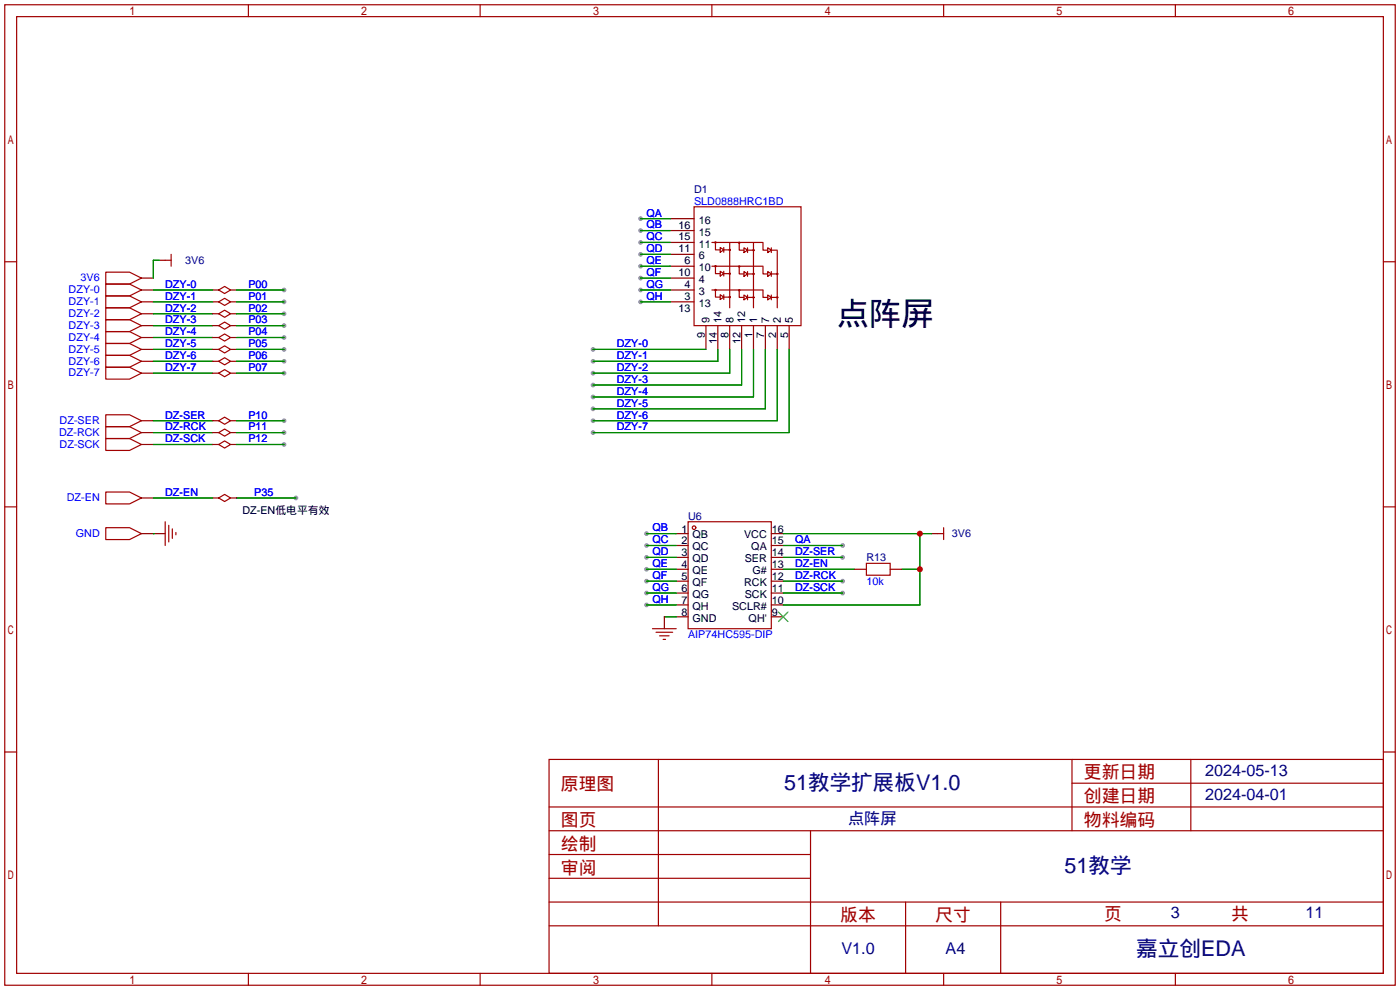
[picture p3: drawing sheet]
<svg xmlns="http://www.w3.org/2000/svg" width="299mm" height="212mm" viewBox="0 0 299 212" stroke-linecap="round" stroke-linejoin="round" font-family="sans-serif">
<g fill="#999">
<circle cx="136.9" cy="46.7" r=".51"/>
<circle cx="136.9" cy="49.3" r=".51"/>
<circle cx="136.9" cy="51.8" r=".51"/>
<circle cx="136.9" cy="54.4" r=".51"/>
<circle cx="136.9" cy="56.9" r=".51"/>
<circle cx="136.9" cy="59.4" r=".51"/>
<circle cx="136.9" cy="62" r=".51"/>
<circle cx="136.9" cy="64.5" r=".51"/>
<circle cx="126.7" cy="74.7" r=".51"/>
<circle cx="138.2" cy="114" r=".51"/>
<circle cx="138.2" cy="116.6" r=".51"/>
<circle cx="138.2" cy="119.1" r=".51"/>
<circle cx="138.2" cy="121.7" r=".51"/>
<circle cx="138.2" cy="124.2" r=".51"/>
<circle cx="138.2" cy="126.7" r=".51"/>
<circle cx="138.2" cy="129.3" r=".51"/>
<circle cx="180.1" cy="116.6" r=".51"/>
<circle cx="180.1" cy="119.1" r=".51"/>
<circle cx="180.1" cy="124.2" r=".51"/>
<circle cx="180.1" cy="126.7" r=".51"/>
<circle cx="60.7" cy="62" r=".51"/>
<circle cx="60.7" cy="64.5" r=".51"/>
<circle cx="60.7" cy="67.1" r=".51"/>
<circle cx="60.7" cy="69.6" r=".51"/>
<circle cx="60.7" cy="72.1" r=".51"/>
<circle cx="60.7" cy="74.7" r=".51"/>
<circle cx="60.7" cy="77.2" r=".51"/>
<circle cx="60.7" cy="79.8" r=".51"/>
<circle cx="126.7" cy="77.2" r=".51"/>
<circle cx="126.7" cy="79.8" r=".51"/>
<circle cx="126.7" cy="82.3" r=".51"/>
<circle cx="126.7" cy="84.8" r=".51"/>
<circle cx="126.7" cy="87.4" r=".51"/>
<circle cx="126.7" cy="89.9" r=".51"/>
<circle cx="126.7" cy="92.5" r=".51"/>
<circle cx="63.2" cy="106.4" r=".51"/>
<circle cx="60.7" cy="89.9" r=".51"/>
<circle cx="60.7" cy="92.5" r=".51"/>
<circle cx="60.7" cy="95" r=".51"/>
</g>
<g fill="none" stroke="#a10000" stroke-width=".25">
<path d="M1 1h297.2v209.6h-297.2zM3.6 3.6h292.1v204.4h-292.1zM53.1 1v2.6M102.6 1v2.6M152.1 1v2.6M201.7 1v2.6M251.2 1v2.6M1 55.9h2.6M22.6 58.2h5.1l2.5 1.2-2.5 1.3h-5.1zM35.3 55.6h1.3M36.6 54.4v2.5M148.3 44.2h22.9v25.4h-22.9z"/>
<path d="M152.1 56.9h11M152.1 51.8h11M152.9 57v1.5h1M152.9 51.9v1.5h1M153.9 58l.8 .5-.8 .5zM153.9 52.9l.8 .5-.8 .5zM154.7 52.9v1M154.7 58v1M154.7 58.5h1.3M154.7 53.4h1.3M156 51.8v14M158 57v1.5h1"/>
<path d="M158 51.9v1.6h1M159 58l.8 .5-.8 .6zM159 53l.8 .5-.8 .5zM159.8 53v1M159.8 58v1.1M159.8 58.5h1.2M159.8 53.5h1.2M161 51.8v14M163.1 57v1.5h1M163.1 51.9v1.6h1M164.1 58l.7 .5-.7 .6zM164.1 53l.7 .5-.7 .5z"/>
<path d="M164.8 58.5h1.3M164.8 53.5h1.3M164.8 53v1M164.8 58v1.1M166.1 53.6v12.2M295.7 55.9h2.5M22.6 60.7h5.1l2.5 1.3-2.5 1.2h-5.1zM22.6 63.2h5.1l2.5 1.3-2.5 1.3h-5.1zM22.6 65.8h5.1l2.5 1.3-2.5 1.2h-5.1zM22.6 68.3h5.1l2.5 1.3-2.5 1.3h-5.1zM22.6 70.9h5.1l2.5 1.2-2.5 1.3h-5.1zM22.6 73.4h5.1l2.5 1.3-2.5 1.2h-5.1z"/>
<path d="M22.6 75.9h5.1l2.5 1.3-2.5 1.3h-5.1zM22.6 78.5h5.1l2.5 1.3-2.5 1.2h-5.1zM46.7 62l1.3-.8 1.3 .8-1.3 .7zM46.7 64.5l1.3-.7 1.3 .7-1.3 .8zM46.7 67.1l1.3-.8 1.3 .8-1.3 .7zM46.7 69.6l1.3-.8 1.3 .8-1.3 .8zM46.7 72.1l1.3-.7 1.3 .7-1.3 .8zM46.7 74.7l1.3-.8 1.3 .8-1.3 .7zM46.7 77.2l1.3-.7 1.3 .7-1.3 .8zM46.7 79.8l1.3-.8 1.3 .8-1.3 .7zM152.1 62h11M152.9 62v1.5h1"/>
<path d="M153.9 63l.8 .5-.8 .5zM154.7 63v1M154.7 63.5h1.3M158 62v1.6h1M159 63.1l.8 .5-.8 .5zM159.8 63.1v1M159.8 63.6h1.2M163.1 62v1.6h1M164.1 63.1l.7 .5-.7 .5zM164.8 63.6h1.3M164.8 63.1v1M22.6 88.6h5.1l2.5 1.3-2.5 1.3h-5.1z"/>
<path d="M22.6 91.2h5.1l2.5 1.3-2.5 1.2h-5.1zM22.6 93.7h5.1l2.5 1.3-2.5 1.3h-5.1zM46.7 89.9l1.3-.7 1.3 .7-1.3 .8zM46.7 92.5l1.3-.8 1.3 .8-1.3 .7zM46.7 95l1.3-.8 1.3 .8-1.3 .8zM1 108.3h2.6M22.6 112.8h5.1l2.5 1.2-2.5 1.3h-5.1zM22.6 105.2h5.1l2.5 1.2-2.5 1.3h-5.1zM35.3 111.5v5.1M36.1 112.3v3.5M36.8 113v2.1M37.6 113.8v.5"/>
<path d="M46.7 106.4l1.3-.7 1.3 .7-1.3 .8zM147.1 111.5h17.7v22.9h-17.7zM200.4 114h1.3M201.7 112.8v2.5M295.7 108.3h2.5M139.4 134.4h5.1M140.2 135.1h3.6M141 135.9h2M141.7 136.7h.5M185.2 120.4h5v2.5h-5zM1 160.7h2.6M117.3 162.3h178.4v45.7h-178.4z"/>
<path d="M117.3 177.5h178.4M117.3 172.5h178.4M140.7 162.3v35.6M173.2 177.5v30.5M229.1 162.3v15.2M229.1 167.4h66.6M254.5 162.3v15.2M295.7 160.7h2.5M117.3 182.6h55.9M117.3 197.9h178.4M117.3 192.8h178.4M117.3 187.7h55.9"/>
<path d="M193.5 192.8v15.2M213.9 192.8v15.2M53.1 208v2.6M102.6 208v2.6M152.1 208v2.6M201.7 208v2.6M251.2 208v2.6"/>
<circle cx="152.9" cy="56.9" r=".13"/>
<circle cx="152.9" cy="51.8" r=".13"/>
<circle cx="156" cy="58.5" r=".13"/>
<circle cx="156" cy="53.4" r=".13"/>
<circle cx="158" cy="57" r=".13"/>
<circle cx="158" cy="51.9" r=".13"/>
<circle cx="161" cy="58.5" r=".13"/>
<circle cx="161" cy="53.5" r=".13"/>
<circle cx="166.1" cy="58.5" r=".13"/>
<circle cx="152.9" cy="62" r=".13"/>
<circle cx="156" cy="63.5" r=".13"/>
<circle cx="158" cy="62" r=".13"/>
<circle cx="161" cy="63.6" r=".13"/>
<circle cx="166.1" cy="63.6" r=".13"/>
<circle cx="148.3" cy="112.8" r=".38"/>
</g>
<g fill="none" stroke="#870000" stroke-width=".25">
<path d="M30.2 59.4h2.6M34 55.6h1.3M143.3 59.4h5M143.3 54.4h5M143.3 56.9h5M143.3 51.8h5M143.3 49.3h5M143.3 46.7h5M30.2 62h2.6M30.2 64.5h2.6M30.2 67.1h2.6M30.2 69.6h2.6"/>
<path d="M30.2 72.1h2.6M30.2 74.7h2.6M30.2 77.2h2.6M30.2 79.8h2.6M45.5 62h1.2M45.5 64.5h1.2M45.5 67.1h1.2M45.5 69.6h1.2M45.5 72.1h1.2M45.5 74.7h1.2M45.5 77.2h1.2M45.5 79.8h1.2"/>
<path d="M49.3 62h1.2M49.3 64.5h1.2M49.3 67.1h1.2M49.3 69.6h1.2M49.3 72.1h1.2M49.3 74.7h1.2M49.3 77.2h1.2M49.3 79.8h1.2M143.3 62h5M143.3 64.5h5M150.9 69.6v5.1M153.4 69.6v5.1"/>
<path d="M156 69.6v5.1M158.5 69.6v5.1M161 69.6v5.1M163.6 69.6v5.1M166.1 69.6v5.1M168.7 69.6v5.1M30.2 89.9h2.6M30.2 92.5h2.6M30.2 95h2.6M45.5 89.9h1.2M45.5 92.5h1.2M45.5 95h1.2"/>
<path d="M49.3 89.9h1.2M49.3 92.5h1.2M49.3 95h1.2M30.2 114h5.1M30.2 106.4h2.6M45.5 106.4h1.2M49.3 106.4h1.2M144.5 114h2.6M144.5 116.6h2.6M144.5 119.1h2.6M164.8 114h2.6M164.8 116.6h2.6"/>
<path d="M164.8 119.1h2.6M199.1 114h1.3M142 131.8v2.6M144.5 121.7h2.6M144.5 124.2h2.6M144.5 126.7h2.6M144.5 129.3h2.6M144.5 131.8h2.6M164.8 121.7h2.6M164.8 124.2h2.6M164.8 126.7h2.6M164.8 129.3h2.6"/>
<path d="M164.8 131.8h2.6M182.6 121.7h2.6M190.2 121.7h2.6"/>
</g>
<g fill="none" stroke="#008700" stroke-width=".25">
<path d="M34 55.6h-1.2v3.8M136.9 46.7h6.4M136.9 49.3h6.4M136.9 51.8h6.4M136.9 54.4h6.4M136.9 56.9h6.4M136.9 59.4h6.4M32.8 62h12.7M32.8 64.5h12.7M32.8 74.7h12.7M32.8 67.1h12.7M32.8 69.6h12.7"/>
<path d="M32.8 72.1h12.7M32.8 77.2h12.7M32.8 79.8h12.7M50.5 62h10.2M50.5 64.5h10.2M50.5 74.7h10.2M50.5 67.1h10.2M50.5 69.6h10.2M50.5 72.1h10.2M50.5 77.2h10.2M50.5 79.8h10.2M126.7 74.7h24.2"/>
<path d="M136.9 62h6.4M136.9 64.5h6.4M153.4 74.7v2.5h-26.7M156 74.7v5.1h-29.3M158.5 74.7v7.6h-31.8M161 74.7v10.1h-34.3M163.6 74.7v12.7h-36.9M166.1 74.7v15.2h-39.4M168.7 74.7v17.8h-42M32.8 89.9h12.7M32.8 92.5h12.7M32.8 95h12.7"/>
<path d="M50.5 89.9h10.2M50.5 92.5h10.2M50.5 95h10.2M32.8 114h.1M32.8 106.4h12.7M50.5 106.4h12.7M138.2 114h6.3M138.2 116.6h6.3M138.2 119.1h6.3M167.4 114h31.7M167.4 116.6h12.7M167.4 119.1h12.7"/>
<path d="M196.6 114v15.3h-29.2M138.2 121.7h6.3M138.2 124.2h6.3M138.2 126.7h6.3M138.2 129.3h6.3M142 131.8h2.5M167.4 121.7h15.2M167.4 124.2h12.7M167.4 126.7h12.7M192.8 121.7h3.8"/>
</g>
<path d="M166.4 130.8l2 2M168.4 130.8l-2 2" fill="none" stroke="#3c3" stroke-width=".25"/>
<g fill="#c00">
<circle cx="196.6" cy="114" r=".63"/>
<circle cx="196.6" cy="121.7" r=".63"/>
</g>
<text font-size="6.9" x="178.8" y="69.5">点阵屏</text>
<g font-size="4.6" fill="#000080">
<text x="167.6" y="168.8">51教学扩展板V1.0</text>
<text x="227.5" y="186.6">51教学</text>
<text x="242.8" y="204.3">嘉立创EDA</text>
</g>
<g font-size="3.8" fill="#a00000">
<text x="231.6" y="166.4">更新日期</text>
<text x="119.9" y="168.9">原理图</text>
<text x="231.6" y="171.5">创建日期</text>
<text x="119.9" y="176.5">图页</text>
<text x="231.6" y="176.5">物料编码</text>
<text x="119.9" y="181.6">绘制</text>
<text x="119.9" y="186.7">审阅</text>
<text x="179.6" y="196.9">版本</text>
<text x="199.9" y="196.9">尺寸</text>
<text x="236" y="196.6">页</text>
<text x="263.1" y="196.6">共</text>
</g>
<g font-size="3.5" fill="#000080">
<text x="257.6" y="165.9">2024-05-13</text>
<text x="257.6" y="171">2024-04-01</text>
<text x="181.2" y="176">点阵屏</text>
<text x="250.2" y="196.1">3</text>
<text x="279" y="196.1">11</text>
<text x="179.8" y="204">V1.0</text>
<text x="202.1" y="204">A4</text>
</g>
<g font-size="2.3" fill="#000080">
<text x="148.3" y="41.2">D1</text>
<text x="39.6" y="56.3">3V6</text>
<text x="147.1" y="111">U6</text>
<text x="185.2" y="119.9">R13</text>
<text x="203.4" y="114.9">3V6</text>
</g>
<g font-size="2.3" fill="#00f">
<text x="138.2" y="46.3">QA</text>
<text x="148.3" y="43.7">SLD0888HRC1BD</text>
<text x="138.2" y="48.8">QB</text>
<text x="138.2" y="51.4">QC</text>
<text x="138.2" y="53.9">QD</text>
<text x="138.2" y="56.4">QE</text>
<text x="138.2" y="59">QF</text>
<text x="14.7" y="62.7">DZY-0</text>
<text x="14.7" y="65.2">DZY-1</text>
<text x="17.2" y="60.1">3V6</text>
<text x="35.3" y="61.5">DZY-0</text>
<text x="35.3" y="64.1">DZY-1</text>
<text x="53.1" y="61.5">P00</text>
<text x="53.1" y="64.1">P01</text>
<text x="138.2" y="61.5">QG</text>
<text x="138.2" y="64.1">QH</text>
<text x="14.7" y="67.7">DZY-2</text>
<text x="14.7" y="70.3">DZY-3</text>
<text x="35.3" y="66.6">DZY-2</text>
<text x="35.3" y="69.1">DZY-3</text>
<text x="35.3" y="71.7">DZY-4</text>
<text x="53.1" y="66.6">P02</text>
<text x="53.1" y="69.1">P03</text>
<text x="53.1" y="71.7">P04</text>
<text x="14.7" y="72.8">DZY-4</text>
<text x="14.7" y="75.4">DZY-5</text>
<text x="14.7" y="77.9">DZY-6</text>
<text x="35.3" y="74.2">DZY-5</text>
<text x="35.3" y="76.8">DZY-6</text>
<text x="53.1" y="74.2">P05</text>
<text x="53.1" y="76.8">P06</text>
<text x="131.8" y="74.2">DZY-0</text>
<text x="131.8" y="76.8">DZY-1</text>
<text x="14.7" y="80.4">DZY-7</text>
<text x="35.3" y="79.3">DZY-7</text>
<text x="53.1" y="79.3">P07</text>
<text x="131.8" y="79.3">DZY-2</text>
<text x="131.8" y="81.8">DZY-3</text>
<text x="35.3" y="89.5">DZ-SER</text>
<text x="53.1" y="89.5">P10</text>
<text x="131.8" y="84.4">DZY-4</text>
<text x="131.8" y="86.9">DZY-5</text>
<text x="131.8" y="89.5">DZY-6</text>
<text x="12.6" y="93.1">DZ-RCK</text>
<text x="12.7" y="90.6">DZ-SER</text>
<text x="12.7" y="95.7">DZ-SCK</text>
<text x="35.3" y="92">DZ-RCK</text>
<text x="35.3" y="94.5">DZ-SCK</text>
<text x="53.1" y="92">P11</text>
<text x="53.1" y="94.5">P12</text>
<text x="131.8" y="92">DZY-7</text>
<text x="14.3" y="107.1">DZ-EN</text>
<text x="35.3" y="106">DZ-EN</text>
<text x="54.4" y="106">P35</text>
<text x="139.4" y="113.6">QB</text>
<text x="16.2" y="114.7">GND</text>
<text x="139.4" y="116.1">QC</text>
<text x="139.4" y="118.7">QD</text>
<text x="169.9" y="116.1">QA</text>
<text x="169.9" y="118.7">DZ-SER</text>
<text x="139.4" y="121.2">QE</text>
<text x="139.4" y="123.7">QF</text>
<text x="169.9" y="121.2">DZ-EN</text>
<text x="169.9" y="123.7">DZ-RCK</text>
<text x="185.2" y="125">10k</text>
<text x="139.4" y="126.3">QG</text>
<text x="139.4" y="128.8">QH</text>
<text x="169.9" y="126.3">DZ-SCK</text>
<text x="147.1" y="136.4">AIP74HC595-DIP</text>
</g>
<g font-size="2.3">
<text x="149.3" y="47.8">16</text>
<text x="145" y="53.9">11</text>
<text x="145" y="51.4">15</text>
<text x="145" y="48.8">16</text>
<text x="149.3" y="52.9">11</text>
<text x="149.3" y="50.4">15</text>
<text x="145" y="59">10</text>
<text x="146.3" y="56.5">6</text>
<text x="149.3" y="55.4">6</text>
<text x="149.3" y="58">10</text>
<text x="146.3" y="64.1">3</text>
<text x="146.3" y="61.5">4</text>
<text x="149.3" y="63.1">3</text>
<text x="149.3" y="60.5">4</text>
<text x="149.3" y="65.6">13</text>
<text x="145" y="66.6">13</text>
<text x="151.7" y="69.1" transform="rotate(-90 151.7 69.1)">9</text>
<text x="154.2" y="69.1" transform="rotate(-90 154.2 69.1)">14</text>
<text x="156.7" y="69.1" transform="rotate(-90 156.7 69.1)">8</text>
<text x="159.3" y="69.1" transform="rotate(-90 159.3 69.1)">12</text>
<text x="161.8" y="69.1" transform="rotate(-90 161.8 69.1)">1</text>
<text x="164.4" y="69.1" transform="rotate(-90 164.4 69.1)">7</text>
<text x="166.9" y="69.1" transform="rotate(-90 166.9 69.1)">2</text>
<text x="169.4" y="69.1" transform="rotate(-90 169.4 69.1)">5</text>
<text x="150.6" y="72.2" transform="rotate(-90 150.6 72.2)">9</text>
<text x="153.2" y="73.4" transform="rotate(-90 153.2 73.4)">14</text>
<text x="155.7" y="72.2" transform="rotate(-90 155.7 72.2)">8</text>
<text x="158.3" y="73.4" transform="rotate(-90 158.3 73.4)">12</text>
<text x="160.8" y="72.2" transform="rotate(-90 160.8 72.2)">1</text>
<text x="163.3" y="72.2" transform="rotate(-90 163.3 72.2)">7</text>
<text x="165.9" y="72.2" transform="rotate(-90 165.9 72.2)">2</text>
<text x="168.4" y="72.2" transform="rotate(-90 168.4 72.2)">5</text>
<text x="51.8" y="109.8">DZ-EN低电平有效</text>
<text x="145.7" y="113.8">1</text>
<text x="165" y="113.8">16</text>
<text x="145.7" y="116.4">2</text>
<text x="145.7" y="118.9">3</text>
<text x="148" y="115.1">QB</text>
<text x="148" y="117.6">QC</text>
<text x="159" y="115.1">VCC</text>
<text x="160.6" y="117.6">QA</text>
<text x="165" y="118.9">14</text>
<text x="165" y="116.4">15</text>
<text x="145.7" y="121.4">4</text>
<text x="145.7" y="124">5</text>
<text x="148" y="120.2">QD</text>
<text x="148" y="122.7">QE</text>
<text x="148" y="125.2">QF</text>
<text x="159" y="125.2">RCK</text>
<text x="159.2" y="120.2">SER</text>
<text x="160.8" y="122.7">G#</text>
<text x="165" y="121.4">13</text>
<text x="165" y="124">12</text>
<text x="145.7" y="126.5">6</text>
<text x="145.7" y="129.1">7</text>
<text x="145.7" y="131.6">8</text>
<text x="148" y="127.8">QG</text>
<text x="148" y="130.3">QH</text>
<text x="156.5" y="130.3">SCLR#</text>
<text x="159.2" y="127.8">SCK</text>
<text x="165" y="131.6">9</text>
<text x="165" y="129.1">10</text>
<text x="165" y="126.5">11</text>
<text x="148" y="132.9">GND</text>
<text x="160" y="132.9">QH'</text>
</g>
</svg>
